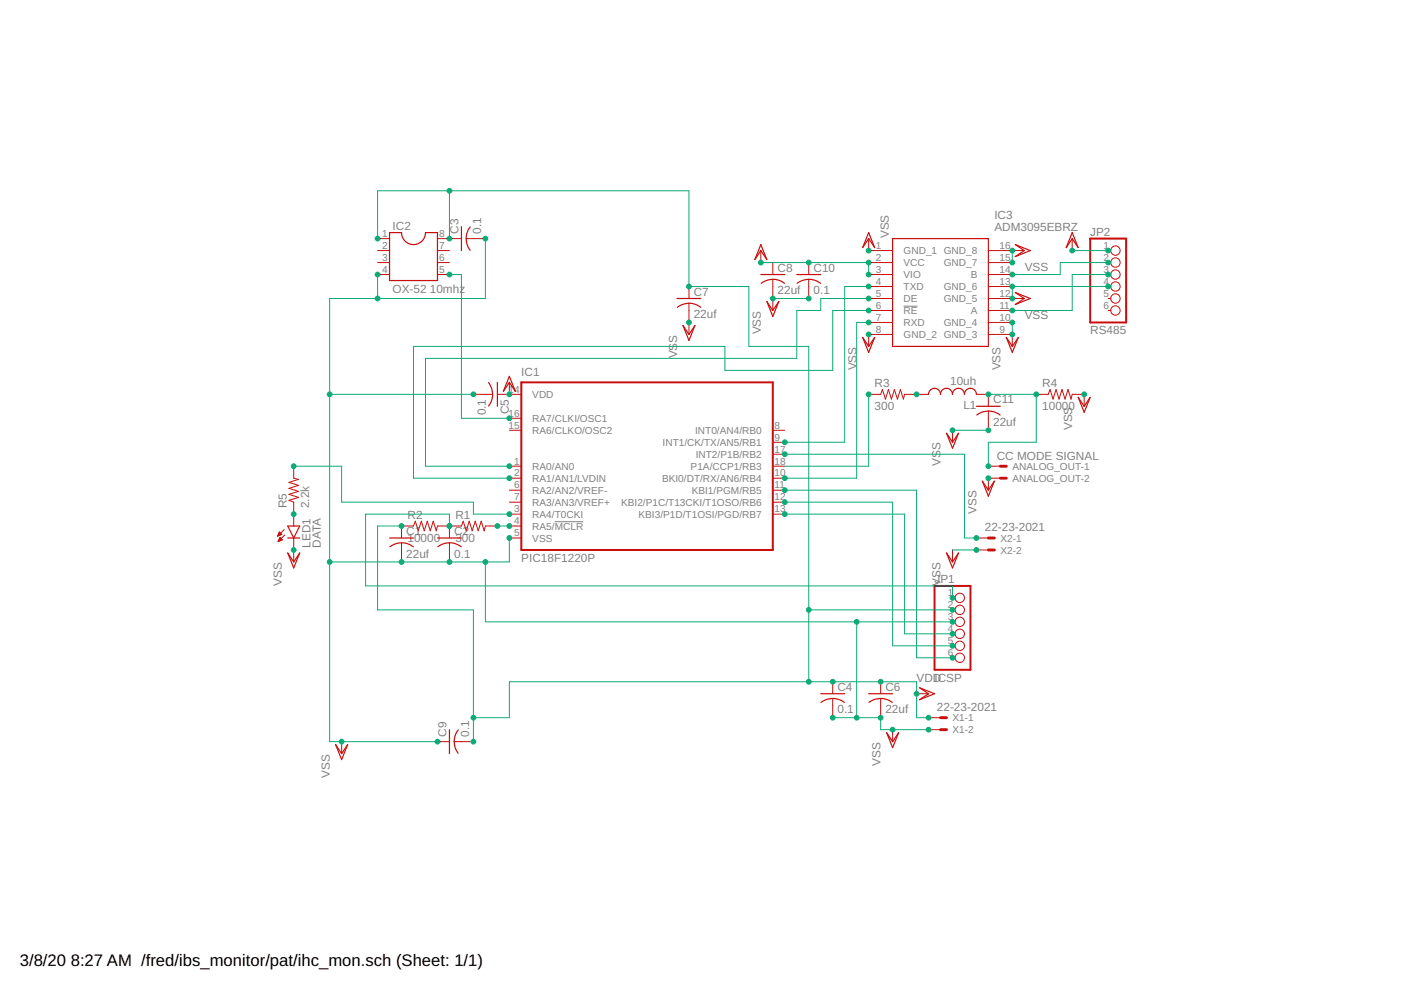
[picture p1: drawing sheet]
<svg xmlns="http://www.w3.org/2000/svg" width="297mm" height="210mm" viewBox="0 0 297 210" stroke-linecap="round" stroke-linejoin="round" font-family="sans-serif">
<path d="M191.6 64.9h2.9M117.6 110.6h6.1" fill="none" stroke="#808080" stroke-width=".21"/>
<path d="M231.1 50.6h7.7v17.8h-7.7zM110.5 81.1h53.4v35.5h-53.4zM198.1 124.2h7.7v17.8h-7.7z" fill="none" stroke="#c90d0c" stroke-width=".42"/>
<g fill="none" stroke="#c90d0c" stroke-width=".21">
<path d="M80.1 50.6h2.5M80.1 53.1h2.5M80.1 55.7h2.5M80.1 58.2h2.5M92.8 50.6h5M92.8 53.1h2.5M92.8 55.7h2.5M92.8 58.2h2.5M98.8 50.6h4.1M161.3 53.1v2.6M163.9 55.7v2.5M163.9 59.2v6.6"/>
<path d="M171.5 55.7v2.5M171.5 59.2v4.1M184.2 50.6v2.5h5.1M184.2 55.7h5.1M184.2 58.2h5.1M209.5 53.1h7.7M209.5 55.7h5.1M209.5 58.2h5.1M227.3 50.6v2.5M234.9 53.1h.6M234.9 55.7h.6M234.9 58.2h.6"/>
<path d="M146.1 60.7v2.6M146.1 64.3v6.6M184.2 60.7h5.1M184.2 63.3h5.1M184.2 65.8h5.1M184.2 68.4h5.1M189.3 70.9h-5.1v2.5M209.5 60.7h5.1M209.5 63.3h7.7M209.5 65.8h5.1M209.5 68.4h5.1M209.5 70.9h5.1v2.5"/>
<path d="M234.9 60.7h.6M234.9 63.3h.6M234.9 65.8h.6M62.3 98.8v2.6l1 .2-2 .7 2 .6-2 .6 2 .7-2 .6 2 .7-2 .6 1 .4v5M100.4 83.6h4M105.5 83.6h5M108 91.2h2.5M108 98.8h2.5M108 88.7h2.5M108 81.1v2.5M163.9 91.2h2.5M163.9 93.8h2.5"/>
<path d="M163.9 96.3h2.5M163.9 98.8h2.5M184.2 83.6h2.5l.4-1 .6 2 .7-2 .6 2 .6-2 .7 2 .6-2 .6 2 .3-1h5.1M202 91.2v2.6M207 83.6h2.5v2.5M209.5 98.8h2.6M209.5 87.2v4M219.7 83.6h2.5l.4-1 .7 2 .6-2 .6 2 .7-2 .6 2 .6-2 .7 2 .2-1h2.6v2.5M58.9 113.7h.1M58.9 113.5h.3M59 113.4h.5M59 113.3h.7"/>
<path d="M59 114.7h.2M59.1 113.2h.5M59.1 114.6h.4M59.1 113.1h.4M59.1 114.5h.7M59.2 112.9h.2M59.2 114.4h.6M59.2 112.8l-.4 .9M59.2 112.8l.5 .5M59.2 112.8h.1M59.2 114.3h.5M59.3 114.2h.3"/>
<path d="M59.3 114h.1M59.4 113.9l.5 .5-.9 .4zM59.7 113.3l-.9 .4M60.2 112.3l-1.4 1.4M60.4 113.4l-1.4 1.4M62.3 114.1v5M85.1 115.1v4M95.3 111.5v2.6M95.3 115.1v4M105.5 111.5h-2.6l-.2 1-.7-2-.6 2-.6-2-.7 2-.6-2-.7 2-.6-2-.4 1h-5l-.3 1-.6-2-.7 2-.6-2-.6 2-.7-2-.6 2-.6-2-.4 1h-2.6v2.6M108 103.9h2.5M108 106.5h2.5"/>
<path d="M108 109h2.5M108 111.5h2.5M108 114.1h2.5M108 101.4h2.5M163.9 103.9h2.5M163.9 106.5h2.5M163.9 109h2.5M163.9 101.4h2.5M202 116.6v2.5M207 114.1h2.5M207 116.6h2.5M212.1 101.4h-2.6v2.5"/>
<path d="M202 126.8h.5M202 129.3h.5M202 131.8h.5M202 134.4h.5M202 136.9h.5M202 139.5h.5M72.4 157.2v2.6M92.8 157.2h2.5M96.3 157.2h4.1M176.6 144.5v2.6M176.6 148.1v4.1M186.7 144.5v2.6"/>
<path d="M186.7 148.1v4.1M189.3 154.7v2.5M194.3 147.1h2.6M196.9 152.2h2.5M196.9 154.7h2.5"/>
<circle cx="236.5" cy="53.1" r=".99"/>
<circle cx="236.5" cy="55.7" r=".99"/>
<circle cx="236.5" cy="58.2" r=".99"/>
<circle cx="236.5" cy="63.3" r=".99"/>
<circle cx="236.5" cy="65.8" r=".99"/>
<circle cx="236.5" cy="60.7" r=".99"/>
<circle cx="203.5" cy="134.4" r=".99"/>
<circle cx="203.5" cy="126.8" r=".99"/>
<circle cx="203.5" cy="129.3" r=".99"/>
<circle cx="203.5" cy="139.5" r=".99"/>
<circle cx="203.5" cy="131.8" r=".99"/>
<circle cx="203.5" cy="136.9" r=".99"/>
</g>
<g fill="none" stroke="#c90d0c" stroke-width=".25">
<path d="M82.6 49.3h2.5a2.54 2.54 0 0 0 2.6 2.6 2.54 2.54 0 0 0 2.5-2.6h2.6v10.2h-10.2zM97.8 48v5.1M98.8 50.6l.3 1.6 .6 .9M99.7 48.1l-.6 .9-.3 1.6M161.3 51.9l1.3 3.1-1.3-1.9-1.3 1.9zM161.3 58.2h5.1M168.9 58.2h5.1M184.2 49.3l1.2 3.2-1.2-1.9-1.3 1.9zM189.3 50.6h20.2v22.8h-20.2zM215.3 51.9l3.1 1.2-3.1 1.3 1.9-1.3zM227.3 49.3l1.3 3.2-1.3-1.9-1.2 1.9zM108 79.8l1.3 3.2-1.3-1.9-1.3 1.9z"/>
<path d="M143.5 63.3h5.1M143.6 65.2a4 4 0 0 1 5 0M144.8 69l1.3 1.9 1.2-1.9-1.2 3.2zM161.4 60.1a4 4 0 0 1 4.9 0M162.6 63.9l1.3 1.9 1.2-1.9-1.2 3.2zM169 60.1a4.1 4.1 0 0 1 5 0M182.9 71.5l1.3 1.9 1.2-1.9-1.2 3.2zM213.4 71.5l1.2 1.9 1.3-1.9-1.3 3.2zM215.3 62l3.1 1.3-3.1 1.3 1.9-1.3zM103.6 81.1l.7 1.4 .1 1.1M104.5 83.6l-.4 1.6-.5 .9M105.5 81.1v5"/>
<path d="M196.9 83.6a1.27 1.27 0 0 1 1.2-1.3 1.27 1.27 0 0 1 1.3 1.3 1.27 1.27 0 0 1 1.3-1.3 1.27 1.27 0 0 1 1.3 1.3 1.27 1.27 0 0 1 1.2-1.3 1.27 1.27 0 0 1 1.3 1.3 1.26 1.26 0 0 1 1.3-1.3 1.26 1.26 0 0 1 1.2 1.3M200.7 91.9l1.3 1.9 1.2-1.9-1.2 3.1zM207 86.1h5.1M207.1 88a4 4 0 0 1 4.9 0M228.6 84.2l1.3 1.9 1.2-1.9-1.2 3.2zM61 114.1h2.5M61 111.5h2.5l-1.2 2.6zM61 117.2l1.3 1.9 1.2-1.9-1.2 3.2zM82.6 114.1h5.1M82.7 115.9a4 4 0 0 1 4.9 0M92.8 114.1h5M92.8 115.9a4.1 4.1 0 0 1 5 0"/>
<path d="M200.7 117.2l1.3 1.9 1.2-1.9-1.2 3.2zM208.3 102l1.2 1.9 1.3-1.9-1.3 3.2zM71.2 157.9l1.2 1.9 1.3-1.9-1.3 3.2zM95.3 154.7v5.1M97.2 154.7a4 4 0 0 0-.1 5M174 147.1h5.1M174.1 148.9a4 4 0 0 1 4.9 0M184.2 147.1h5.1M184.2 148.9a4 4 0 0 1 5 0M188 155.3l1.3 1.9 1.2-1.9-1.2 3.2zM195 145.8l3.1 1.3-3.1 1.3 1.9-1.3z"/>
</g>
<path d="M212.1 98.8h1.3M209.5 114.1h1.3M209.5 116.6h1.3M212.1 101.4h1.3M199.4 152.2h1.3M199.4 154.7h1.3" fill="none" stroke="#c90d0c" stroke-width=".61"/>
<g fill="none" stroke="#0dab76" stroke-width=".21">
<path d="M80.1 50.6v-10.2h66v20.3h12.7v12.7h12.7v71.1M80.1 58.2v5.1M95.3 58.2h2.5v30.5h10.2M95.3 40.4v10.2M102.9 50.6v12.7h-33v93.9h22.9M161.3 55.7h22.9v2.5M214.6 53.1v2.6M227.3 53.1h7.6M234.9 55.7h-10.1v2.5h-10.2M234.9 58.2h-7.6v7.6h-12.7M163.9 63.3h7.6M184.2 65.8h-7.6v12.7h-22.9v-5.1h-66v28h20.3"/>
<path d="M184.2 60.7h-5.1v33.1h-12.7M184.2 63.3h-10.2v2.5h-5.1v10.2h-78.7v22.8h17.8M184.2 68.4h-2.6v33h-15.2M214.6 68.4v2.5M234.9 60.7h-20.3v2.6M62.3 98.8h10.1v7.7h28v2.5h7.6M69.9 83.6h30.5M166.4 96.3h38.1v17.8h2.5M184.2 83.6v15.2h-17.8M202 91.2h7.5M209.5 83.6h10.2v10.2h-10.2v5M85.1 111.5h-5v17.8h20.3v27.9"/>
<path d="M95.3 111.5v-2.5h-17.8v15.2h124.5v2.6M102.9 119.1v12.7h99.1M105.5 111.5h2.5M108 114.1v5h-38.1M166.4 103.9h27.9v35.6h7.7M166.4 106.5h22.9v30.4h12.7M166.4 109h25.4v25.4h10.2M202 116.6h5M171.5 129.3h30.5M181.6 131.8v20.4M100.4 152.2h7.6v-7.7h86.3v7.7h2.6M176.6 152.2h10.1v2.5h10.2"/>
</g>
<g fill="#0dab76" stroke="#0dab76" stroke-width=".21">
<circle cx="108" cy="111.5" r=".51"/>
<circle cx="105.5" cy="111.5" r=".51"/>
<circle cx="166.4" cy="103.9" r=".51"/>
<circle cx="202" cy="139.5" r=".51"/>
<circle cx="166.4" cy="106.5" r=".51"/>
<circle cx="202" cy="136.9" r=".51"/>
<circle cx="166.4" cy="109" r=".51"/>
<circle cx="202" cy="134.4" r=".51"/>
<circle cx="95.3" cy="58.2" r=".51"/>
<circle cx="108" cy="88.7" r=".51"/>
<circle cx="100.4" cy="152.2" r=".51"/>
<circle cx="171.5" cy="144.5" r=".51"/>
<circle cx="171.5" cy="129.3" r=".51"/>
<circle cx="95.3" cy="40.4" r=".51"/>
<circle cx="202" cy="129.3" r=".51"/>
<circle cx="80.1" cy="50.6" r=".51"/>
<circle cx="196.9" cy="152.2" r=".51"/>
<circle cx="194.3" cy="147.1" r=".51"/>
<circle cx="176.6" cy="144.5" r=".51"/>
<circle cx="186.7" cy="144.5" r=".51"/>
<circle cx="95.3" cy="50.6" r=".51"/>
<circle cx="146.1" cy="60.7" r=".51"/>
<circle cx="85.1" cy="111.5" r=".51"/>
<circle cx="100.4" cy="157.2" r=".51"/>
<circle cx="108" cy="83.6" r=".51"/>
<circle cx="161.3" cy="55.7" r=".51"/>
<circle cx="171.5" cy="55.7" r=".51"/>
<circle cx="184.2" cy="58.2" r=".51"/>
<circle cx="184.2" cy="55.7" r=".51"/>
<circle cx="234.9" cy="53.1" r=".51"/>
<circle cx="227.3" cy="53.1" r=".51"/>
<circle cx="69.9" cy="83.6" r=".51"/>
<circle cx="80.1" cy="63.3" r=".51"/>
<circle cx="69.9" cy="119.1" r=".51"/>
<circle cx="102.9" cy="119.1" r=".51"/>
<circle cx="202" cy="131.8" r=".51"/>
<circle cx="80.1" cy="58.2" r=".51"/>
<circle cx="108" cy="114.1" r=".51"/>
<circle cx="181.6" cy="131.8" r=".51"/>
<circle cx="181.6" cy="152.2" r=".51"/>
<circle cx="196.9" cy="154.7" r=".51"/>
<circle cx="189.3" cy="154.7" r=".51"/>
<circle cx="72.4" cy="157.2" r=".51"/>
<circle cx="186.7" cy="152.2" r=".51"/>
<circle cx="95.3" cy="119.1" r=".51"/>
<circle cx="85.1" cy="119.1" r=".51"/>
<circle cx="92.8" cy="157.2" r=".51"/>
<circle cx="176.6" cy="152.2" r=".51"/>
<circle cx="102.9" cy="50.6" r=".51"/>
<circle cx="100.4" cy="83.6" r=".51"/>
<circle cx="207" cy="116.6" r=".51"/>
<circle cx="146.1" cy="68.4" r=".51"/>
<circle cx="184.2" cy="70.9" r=".51"/>
<circle cx="214.6" cy="70.9" r=".51"/>
<circle cx="214.6" cy="68.4" r=".51"/>
<circle cx="214.6" cy="63.3" r=".51"/>
<circle cx="214.6" cy="60.7" r=".51"/>
<circle cx="234.9" cy="60.7" r=".51"/>
<circle cx="214.6" cy="53.1" r=".51"/>
<circle cx="214.6" cy="55.7" r=".51"/>
<circle cx="184.2" cy="53.1" r=".51"/>
<circle cx="163.9" cy="63.3" r=".51"/>
<circle cx="171.5" cy="63.3" r=".51"/>
<circle cx="209.5" cy="101.4" r=".51"/>
<circle cx="209.5" cy="91.2" r=".51"/>
<circle cx="202" cy="91.2" r=".51"/>
<circle cx="229.9" cy="83.6" r=".51"/>
<circle cx="62.3" cy="116.6" r=".51"/>
<circle cx="166.4" cy="96.3" r=".51"/>
<circle cx="207" cy="114.1" r=".51"/>
<circle cx="95.3" cy="111.5" r=".51"/>
<circle cx="202" cy="126.8" r=".51"/>
<circle cx="184.2" cy="68.4" r=".51"/>
<circle cx="166.4" cy="101.4" r=".51"/>
<circle cx="184.2" cy="60.7" r=".51"/>
<circle cx="166.4" cy="93.8" r=".51"/>
<circle cx="184.2" cy="63.3" r=".51"/>
<circle cx="108" cy="98.8" r=".51"/>
<circle cx="184.2" cy="65.8" r=".51"/>
<circle cx="108" cy="101.4" r=".51"/>
<circle cx="214.6" cy="58.2" r=".51"/>
<circle cx="234.9" cy="55.7" r=".51"/>
<circle cx="214.6" cy="65.8" r=".51"/>
<circle cx="234.9" cy="58.2" r=".51"/>
<circle cx="194.3" cy="83.6" r=".51"/>
<circle cx="219.7" cy="83.6" r=".51"/>
<circle cx="209.5" cy="83.6" r=".51"/>
<circle cx="209.5" cy="98.8" r=".51"/>
<circle cx="184.2" cy="83.6" r=".51"/>
<circle cx="62.3" cy="109" r=".51"/>
<circle cx="62.3" cy="98.8" r=".51"/>
<circle cx="108" cy="109" r=".51"/>
</g>
<g font-size="3.5">
<text x="4.2" y="204.7">3/8/20</text>
<text x="15" y="204.7">8:27 AM /fred/ibs_monitor/pat/ihc_mon.sch (Sheet: 1/1)</text>
</g>
<g font-size="2.5" fill="#808080">
<text x="210.8" y="46.4">IC3</text>
<text x="83.2" y="48.7">IC2</text>
<text x="97.2" y="49.6" transform="rotate(-90 97.2 49.6)">C3</text>
<text x="102" y="49.6" transform="rotate(-90 102 49.6)">0.1</text>
<text x="188.5" y="50.5" transform="rotate(-90 188.5 50.5)">VSS</text>
<text x="210.8" y="48.9">ADM3095EBRZ</text>
<text x="231.1" y="50">JP2</text>
<text x="164.9" y="57.6">C8</text>
<text x="172.5" y="57.6">C10</text>
<text x="217.3" y="57.5">VSS</text>
<text x="83.2" y="62">OX-52</text>
<text x="91.1" y="62">10mhz</text>
<text x="147.1" y="62.7">C7</text>
<text x="164.9" y="62.4">22uf</text>
<text x="172.5" y="62.4">0.1</text>
<text x="147.1" y="67.5">22uf</text>
<text x="161.3" y="70.9" transform="rotate(-90 161.3 70.9)">VSS</text>
<text x="217.3" y="67.6">VSS</text>
<text x="231.1" y="70.9">RS485</text>
<text x="143.5" y="76" transform="rotate(-90 143.5 76)">VSS</text>
<text x="110.5" y="79.8">IC1</text>
<text x="181.6" y="78.5" transform="rotate(-90 181.6 78.5)">VSS</text>
<text x="185.4" y="82.1">R3</text>
<text x="201.5" y="81.6">10uh</text>
<text x="212.1" y="78.5" transform="rotate(-90 212.1 78.5)">VSS</text>
<text x="221" y="82.1">R4</text>
<text x="103" y="88.1" transform="rotate(-90 103 88.1)">0.1</text>
<text x="107.9" y="87.8" transform="rotate(-90 107.9 87.8)">C5</text>
<text x="185.4" y="86.9">300</text>
<text x="204.2" y="86.7">L1</text>
<text x="210.6" y="85.5">C11</text>
<text x="221" y="86.9">10000</text>
<text x="210.6" y="90.3">22uf</text>
<text x="227.3" y="91.2" transform="rotate(-90 227.3 91.2)">VSS</text>
<text x="199.4" y="98.8" transform="rotate(-90 199.4 98.8)">VSS</text>
<text x="211.3" y="97.4">CC MODE SIGNAL</text>
<text x="60.8" y="107.7" transform="rotate(-90 60.8 107.7)">R5</text>
<text x="65.6" y="107.7" transform="rotate(-90 65.6 107.7)">2.2k</text>
<text x="86.1" y="113.4">C1</text>
<text x="86.4" y="110">R2</text>
<text x="96.3" y="113.4">C2</text>
<text x="96.6" y="110">R1</text>
<text x="207" y="109" transform="rotate(-90 207 109)">VSS</text>
<text x="208.8" y="112.7">22-23-2021</text>
<text x="65.8" y="116.1" transform="rotate(-90 65.8 116.1)">LED1</text>
<text x="68" y="116.1" transform="rotate(-90 68 116.1)">DATA</text>
<text x="86.1" y="118.3">22uf</text>
<text x="86.4" y="114.8">10000</text>
<text x="96.3" y="118.3">0.1</text>
<text x="96.6" y="114.8">300</text>
<text x="110.5" y="119.2">PIC18F1220P</text>
<text x="59.7" y="124.2" transform="rotate(-90 59.7 124.2)">VSS</text>
<text x="198.1" y="123.6">JP1</text>
<text x="199.4" y="124.2" transform="rotate(-90 199.4 124.2)">VSS</text>
<text x="177.6" y="146.5">C4</text>
<text x="187.7" y="146.5">C6</text>
<text x="194.3" y="144.5">VDD</text>
<text x="198.1" y="144.5">ICSP</text>
<text x="177.6" y="151.3">0.1</text>
<text x="187.7" y="151.3">22uf</text>
<text x="198.6" y="150.8">22-23-2021</text>
<text x="94.7" y="156.2" transform="rotate(-90 94.7 156.2)">C9</text>
<text x="99.5" y="156.2" transform="rotate(-90 99.5 156.2)">0.1</text>
<text x="69.9" y="164.9" transform="rotate(-90 69.9 164.9)">VSS</text>
<text x="186.7" y="162.3" transform="rotate(-90 186.7 162.3)">VSS</text>
</g>
<g font-size="2.1" fill="#808080">
<text x="81.1" y="50.2">1</text>
<text x="81.1" y="52.8">2</text>
<text x="93.1" y="52.8">7</text>
<text x="93.1" y="50.2">8</text>
<text x="185.7" y="52.8">1</text>
<text x="191.6" y="53.9">GND_1 GND_8</text>
<text x="211.9" y="52.8">16</text>
<text x="234" y="52.8">1</text>
<text x="81.1" y="55.3">3</text>
<text x="81.1" y="57.9">4</text>
<text x="93.1" y="57.9">5</text>
<text x="93.1" y="55.3">6</text>
<text x="185.7" y="55.3">2</text>
<text x="185.7" y="57.9">3</text>
<text x="191.6" y="56.4">VCC</text>
<text x="191.6" y="59">VIO</text>
<text x="200.1" y="56.4">GND_7</text>
<text x="205.8" y="59">B</text>
<text x="211.9" y="55.3">15</text>
<text x="211.9" y="57.9">14</text>
<text x="234" y="55.3">2</text>
<text x="234" y="57.9">3</text>
<text x="185.7" y="60.4">4</text>
<text x="185.7" y="62.9">5</text>
<text x="185.7" y="65.5">6</text>
<text x="191.6" y="61.5">TXD</text>
<text x="191.6" y="64.1">DE</text>
<text x="200.1" y="61.5">GND_6</text>
<text x="200.1" y="64.1">GND_5</text>
<text x="211.9" y="60.4">13</text>
<text x="211.9" y="62.9">12</text>
<text x="211.9" y="65.5">11</text>
<text x="234" y="60.4">4</text>
<text x="234" y="62.9">5</text>
<text x="234" y="65.5">6</text>
<text x="185.7" y="68">7</text>
<text x="185.7" y="70.6">8</text>
<text x="191.6" y="66.6">RE</text>
<text x="191.6" y="69.1">RXD</text>
<text x="191.6" y="71.7">GND_2 GND_3</text>
<text x="200.1" y="69.1">GND_4</text>
<text x="205.8" y="66.6">A</text>
<text x="211.9" y="68">10</text>
<text x="211.9" y="70.6">9</text>
<text x="107.8" y="83.3">14</text>
<text x="107.8" y="88.3">16</text>
<text x="112.9" y="84.4">VDD</text>
<text x="112.9" y="89.4">RA7/CLKI/OSC1</text>
<text x="107.8" y="90.9">15</text>
<text x="112.9" y="92">RA6/CLKO/OSC2</text>
<text x="140.5" y="94.5">INT1/CK/TX/AN5/RB1</text>
<text x="147.4" y="92">INT0/AN4/RB0</text>
<text x="164.2" y="90.9">8</text>
<text x="164.2" y="93.4">9</text>
<text x="164.2" y="95.9">17</text>
<text x="109" y="98.5">1</text>
<text x="109" y="101">2</text>
<text x="112.9" y="99.6">RA0/AN0</text>
<text x="146.4" y="99.6">P1A/CCP1/RB3</text>
<text x="147.5" y="97.1">INT2/P1B/RB2</text>
<text x="164.2" y="98.5">18</text>
<text x="164.2" y="101">10</text>
<text x="214.6" y="99.6">ANALOG_OUT-1</text>
<text x="109" y="103.6">6</text>
<text x="109" y="106.1">7</text>
<text x="112.9" y="104.7">RA2/AN2/VREF-</text>
<text x="112.9" y="107.2">RA3/AN3/VREF+</text>
<text x="112.9" y="102.1">RA1/AN1/LVDIN</text>
<text x="131.7" y="107.2">KBI2/P1C/T13CKI/T1OSO/RB6</text>
<text x="140.4" y="102.1">BKI0/DT/RX/AN6/RB4</text>
<text x="146.7" y="104.7">KBI1/PGM/RB5</text>
<text x="164.2" y="103.6">11</text>
<text x="164.2" y="106.1">12</text>
<text x="214.6" y="102.1">ANALOG_OUT-2</text>
<text x="109" y="108.6">3</text>
<text x="109" y="111.2">4</text>
<text x="109" y="113.7">5</text>
<text x="112.9" y="109.8">RA4/T0CKI</text>
<text x="112.9" y="112.3">RA5/MCLR</text>
<text x="135.4" y="109.8">KBI3/P1D/T1OSI/PGD/RB7</text>
<text x="164.2" y="108.6">13</text>
<text x="112.9" y="114.8">VSS</text>
<text x="212.1" y="114.8">X2-1</text>
<text x="212.1" y="117.4">X2-2</text>
<text x="201" y="126.4">1</text>
<text x="201" y="129">2</text>
<text x="201" y="131.5">3</text>
<text x="201" y="134">4</text>
<text x="201" y="136.6">5</text>
<text x="201" y="139.1">6</text>
<text x="201.9" y="152.9">X1-1</text>
<text x="201.9" y="155.5">X1-2</text>
</g>
</svg>
